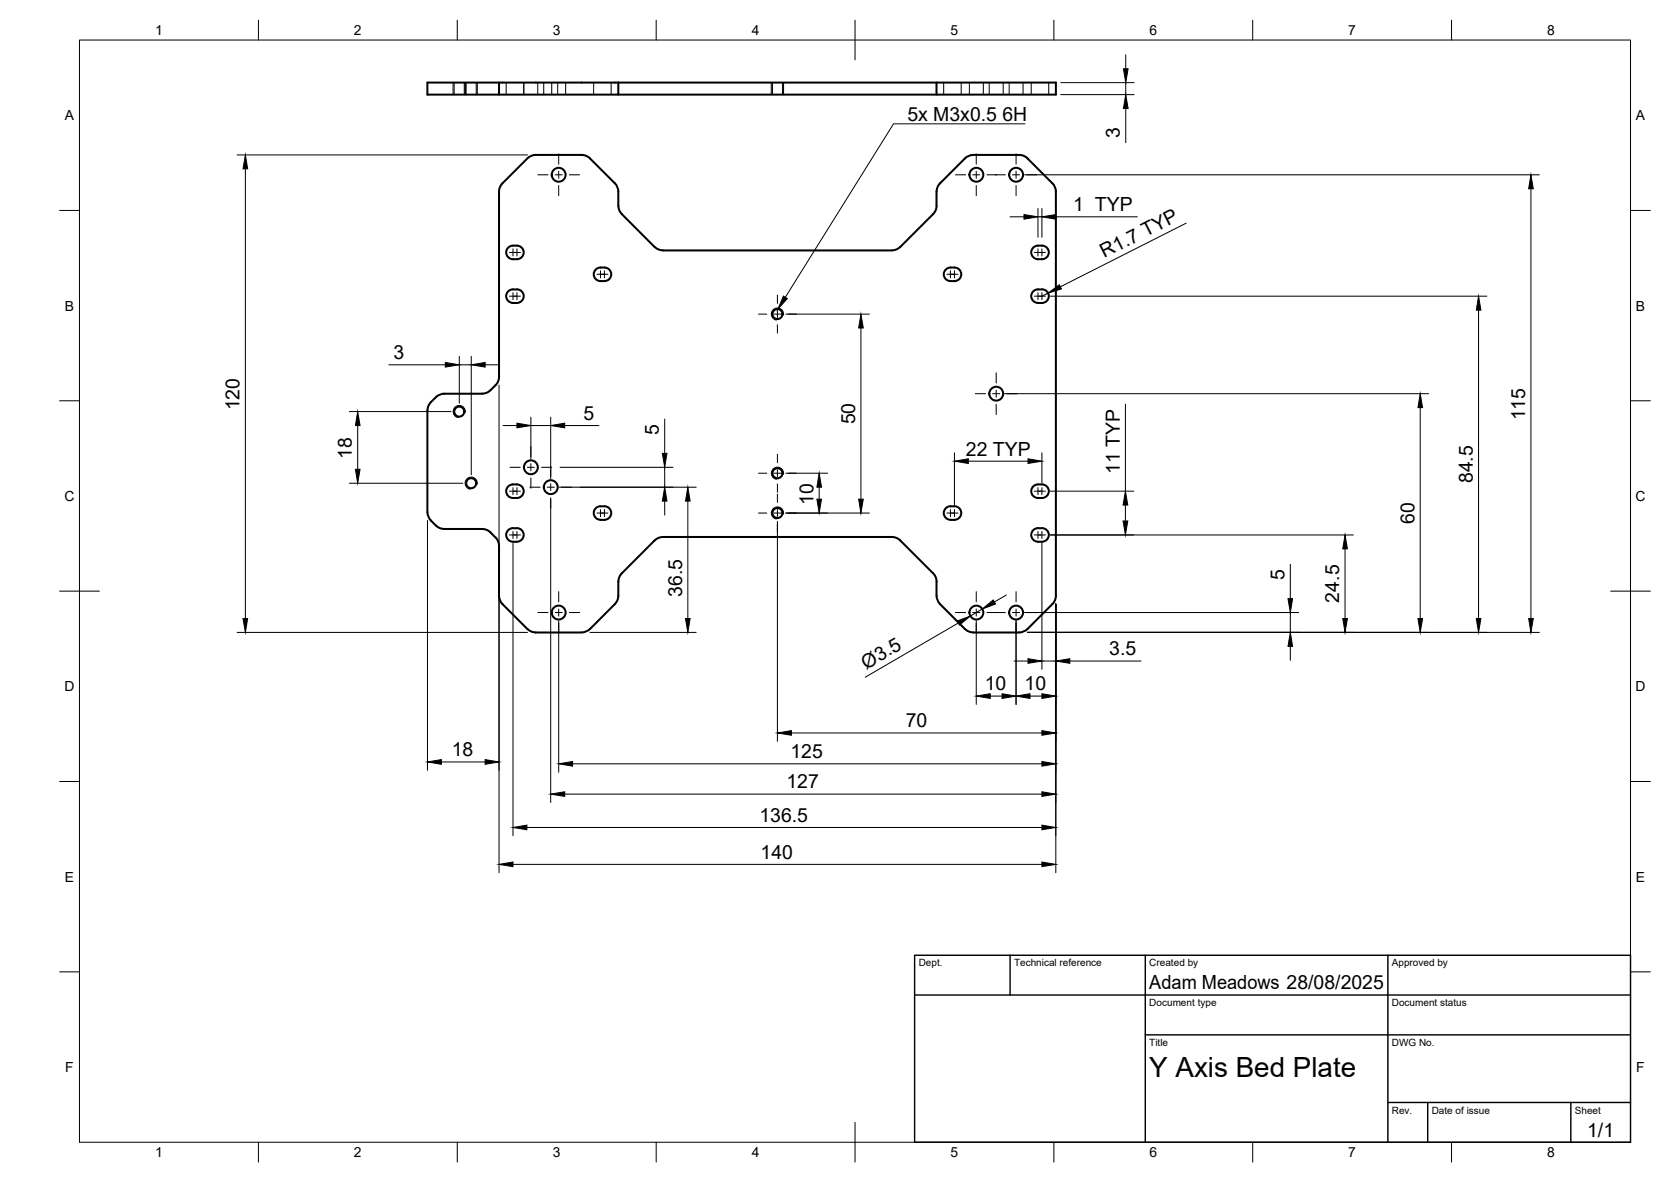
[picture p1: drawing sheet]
<svg xmlns="http://www.w3.org/2000/svg" width="420mm" height="297mm" viewBox="0 0 420 297" stroke-linecap="round" stroke-linejoin="round" font-family="sans-serif">
<!-- layer: Visible -->
<g fill="none" stroke="#000" stroke-width=".51">
<path d="M107.5 20.8h48v3h-48zM125.5 20.8v3M155.5 20.8h110v3h-110M235.5 20.8v3M256.2 38.9h-11.5l-.9 .2-.8 .4-6.6 6.6-.6 .7-.3 1.4v4l-.6 1.2-8.5 8.7-1.2 .7-.9 .1h-57.6l-1.3-.3-.8-.6M256.3 38.9l1.3 .4 .8 .5 6.2 6.3M155.5 51.7l-.1-4-.5-1.3-6.5-6.6-.8-.5-.9-.3-12-.1-.9 .2-1.2 .7-6.6 6.6-.4 .8-.1 1v46.5M155.5 51.7l.1 .9 .8 1.2M156.4 53.8l8.2 8.3M264.6 46.1l.7 1.1 .2 1v101.5l-.3 1.3-.6 .8M130 72.7a1.97 1.97 0 0 0-2.7 1.7 1.7 1.7 0 0 0 1.7 1.7h1M130 61.7a1.99 1.99 0 0 0-2.7 1.7 1.7 1.7 0 0 0 1.7 1.7h1"/>
<path d="M130 72.7a1.7 1.7 0 0 1 1.7 1.7 1.7 1.7 0 0 1-1.7 1.7M130 61.7a1.7 1.7 0 0 1 1.7 1.7 1.7 1.7 0 0 1-1.7 1.7M149.8 67.7a2.72 2.72 0 0 1 3.7 .4 1.7 1.7 0 0 1-1.5 2.5 1.99 1.99 0 0 1-2.7-1.7zM237.8 67.7a2.72 2.72 0 0 1 3.7 .4 1.7 1.7 0 0 1-1.5 2.5 1.99 1.99 0 0 1-2.7-1.7zM259.8 62.2a2.74 2.74 0 0 1 3.7 .4 1.7 1.7 0 0 1-1.5 2.5 2 2 0 0 1-2.7-1.7zM259.8 73.2a2.74 2.74 0 0 1 3.7 .4 1.73 1.73 0 0 1-1.5 2.5 2.03 2.03 0 0 1-2.7-1.7zM109.6 99.8l-1.2 1.3M121.2 98.9h-9.5l-.9 .2-1.2 .7M125.5 94.7l-.2 .9a5.7 5.7 0 0 1-2.3 2.7l-.8 .5-1 .1M108.4 101l-.8 1.2-.1 1v25.5l.1 .9a5.6 5.6 0 0 0 2 2.5M109.6 132.1l.8 .5 1.3 .3h9.5M121.2 132.9l1 .2a5.8 5.8 0 0 1 2.7 2.3l.4 .9 .2 .9v12.5l.3 1.3 .5 .8 6.3 6.2 .8 .6 1.3 .3"/>
<path d="M129 132.7h1M129 132.7a1.7 1.7 0 0 0-1.7 1.7 1.7 1.7 0 0 0 1.7 1.7l1 .1M130 121.7a1.99 1.99 0 0 0-2.7 1.7 1.7 1.7 0 0 0 1.7 1.7h1M130 121.7a1.7 1.7 0 0 1 1.7 1.7 1.7 1.7 0 0 1-1.7 1.7M130 132.7a1.7 1.7 0 0 1 1.7 1.7 1.7 1.7 0 0 1-1.7 1.7M149.8 127.7a2.72 2.72 0 0 1 3.7 .4 1.7 1.7 0 0 1-1.5 2.5 2 2 0 0 1-2.7-1.7zM164.6 135.8l-8.2 8.3M164.6 135.8l1.2-.7 .9-.2 58 .1 .9 .3 .8 .5 8.2 8.3 .6 .7 .3 1.4M237.8 127.7a2.72 2.72 0 0 1 3.7 .4 1.73 1.73 0 0 1-1.5 2.5 2.02 2.02 0 0 1-2.7-1.7zM259.8 122.2a2.74 2.74 0 0 1 3.7 .4 1.7 1.7 0 0 1-1.5 2.5 2 2 0 0 1-2.7-1.7zM261 132.7h1M261 132.7a1.7 1.7 0 0 0-1.7 1.7 1.7 1.7 0 0 0 1.7 1.7 1.93 1.93 0 0 0 2.7-2.1 1.71 1.71 0 0 0-1.7-1.3"/>
<path d="M134.7 158.9h11.5M155.5 146.2l-.1 4-.5 1.2-6.5 6.7-1.2 .7-1 .1M156.4 144.1l-.8 1.1-.1 1M235.5 146.2v4l.6 1.2 6.5 6.7 1.2 .7 .9 .1M244.7 158.9h11.5M264.6 151.8l-6.6 6.6-.8 .4-.9 .1"/>
<circle cx="140.5" cy="43.9" r="1.75"/>
<circle cx="245.5" cy="43.9" r="1.75"/>
<circle cx="255.5" cy="43.9" r="1.75"/>
<circle cx="195.5" cy="78.9" r="1.26"/>
<circle cx="250.5" cy="98.9" r="1.75"/>
<circle cx="115.5" cy="103.4" r="1.26"/>
<circle cx="133.5" cy="117.4" r="1.75"/>
<circle cx="195.5" cy="118.9" r="1.26"/>
<circle cx="118.5" cy="121.4" r="1.26"/>
<circle cx="138.5" cy="122.4" r="1.75"/>
<circle cx="195.5" cy="128.9" r="1.26"/>
<circle cx="140.5" cy="153.9" r="1.75"/>
<circle cx="245.5" cy="153.9" r="1.75"/>
<circle cx="255.5" cy="153.9" r="1.75"/>
</g>
<!-- layer: Visible Narrow -->
<path d="M197 79.2a1.53 1.53 0 0 0-1.2-1.8 1.53 1.53 0 0 0-1.8 1.3 1.53 1.53 0 0 0 1.2 1.7M117 103.7a1.53 1.53 0 0 0-1.3-1.8 1.53 1.53 0 0 0-1.7 1.3 1.53 1.53 0 0 0 1.2 1.7M197 119.2a1.53 1.53 0 0 0-1.2-1.8 1.53 1.53 0 0 0-1.8 1.3 1.53 1.53 0 0 0 1.2 1.7M120 121.7a1.53 1.53 0 0 0-1.3-1.8 1.53 1.53 0 0 0-1.7 1.3 1.53 1.53 0 0 0 1.2 1.7M197 129.2a1.53 1.53 0 0 0-1.2-1.8 1.53 1.53 0 0 0-1.8 1.3 1.53 1.53 0 0 0 1.2 1.7" fill="none" stroke="#000" stroke-width=".25"/>
<!-- layer: Hidden -->
<g fill="none" stroke="#000" stroke-width=".25">
<path d="M114.2 20.8v3M116.7 20.8v3M117.2 20.8v3M119.7 20.8v3M127.3 20.8v3M131.7 20.8v3M135.2 20.8v3M136.7 20.8v3M138.7 20.8v3M140.2 20.8v3M142.2 20.8v3M149.3 20.8v3"/>
<path d="M153.7 20.8v3M194.2 20.8v3M196.7 20.8v3M237.3 20.8v3M241.7 20.8v3M243.7 20.8v3M247.2 20.8v3M248.7 20.8v3M252.2 20.8v3M253.7 20.8v3M257.2 20.8v3M259.3 20.8v3"/>
<path d="M263.7 20.8v3"/>
</g>
<!-- layer: Hidden Narrow -->
<path d="M113.9 20.8v3M116.9 20.8v3M117 20.8v3M120 20.8v3M193.9 20.8v3M197 20.8v3" fill="none" stroke="#000" stroke-width=".25"/>
<!-- layer: BORDER -->
<g fill="none" stroke="#000" stroke-width=".25">
<path d="M20 10.1h390v276.9h-390zM65 5.1v5M115 5.1v5M165 5.1v5M215 5.1v10M265 5.1v5M315 5.1v5M365 5.1v5M15 52.9h5M410 52.9h5M15 100.7h5M410 100.7h5"/>
<path d="M15 148.6h10M405 148.6h10M15 196.4h5M410 196.4h5M15 244.2h5M410 244.2h5M65 287v5M115 287v5M165 287v5M215 282.1v9.9M265 287v5M315 287v5"/>
<path d="M365 287v5"/>
</g>
<!-- layer: TITLEBLOCK -->
<path d="M230 240.1h180v46.9h-180zM230 250h180M254 240.1v9.9M288 240.1v46.9M349 240.1v46.9M288 260.1h122M349 277.1h61M359 277.1v9.9M395 277.1v9.9" fill="none" stroke="#000" stroke-width=".36"/>
<!-- layer: FD_Dimensions -->
<g fill="none" stroke="#000" stroke-width=".25">
<path d="M283.1 13.8v3.5M59.6 38.9h73M266.7 20.8h18.5M266.7 23.8h18.5M283.1 20.8v3M283.1 27.3v8.6M61.7 42.4v113M254 54.5h3.5M257.6 43.9h129.5M261 52.4v7.2M261 54.5h1M262 52.4v7.2"/>
<path d="M265.5 54.5h20.5M298.3 56.1l-31.7 16M384.9 47.4v108M197.6 78.9h21M263.5 73.7l-1.5 .7M264.1 74.4h109.8M371.8 77.9v77.5M97.8 91.7h14.2M115.5 89.6v11.7M115.5 91.7h3M118.5 89.6v29.7M122 91.7h3.5"/>
<path d="M125.5 96.8v122.5M216.5 82.4v43M252.6 98.9h106.6M87.8 103.4h25.6M89.9 106.9v11M126.5 106.9h3.5M133.5 104.8v10.5M133.5 106.9h5M138.5 104.8v15.5M140.8 117.4h28.4M142 106.9h8.6M167.1 105.3v8.6"/>
<path d="M167.1 117.4v5M197.6 118.9h10.5M240 113.8v13M243.5 115.9h15M262 113.8v7.5M283 101.6v21.8M357.1 102.4v53M87.8 121.4h28.6M107.5 130.8v62.8M129 136.5v73.5M138.5 125.4v76.3M140.6 122.4h34.4"/>
<path d="M167.1 125.9v3.5M173 125.9v29.5M195.5 131v55.3M197.6 128.9h21M206 122.4v3M262 136.5v31.7M264.1 134.4h76.2M264.1 123.4h21M283 126.9v4M338.2 137.9v17.5M59.6 158.9h73M140.5 156v38.1"/>
<path d="M148.3 158.9h26.7M240.9 156.6l-23.3 13.6M245.5 156v21M247 153l-3 1.8M253 149.5l-3 1.8M255.5 156v21M257.6 153.9h68.9M258.3 158.9h128.8M265.5 151.8v67.5M324.4 141.8v8.6M324.4 153.9v5M249 174.9h3"/>
<path d="M255 166.1h3.5M259 174.9h3M262 166.1h3.5M269 166.1h17.9M324.4 162.4v3.5M111 191.5h11M142 199.6h120M144 191.9h118M199 184.2h63M129 217.2h133M132.5 207.9h129.5"/>
</g>
<g fill="#000" stroke="#000" stroke-width=".25">
<path d="M282.5 17.3h1.2l-.6 3.5zM283.1 23.8l.6 3.5h-1.2zM61.7 38.9l.6 3.5h-1.2zM257.5 53.9l3.5 .6-3.5 .6zM262 54.5l3.5-.6v1.2zM384.9 43.9l.6 3.5h-1.1zM263.5 73.7l2.9-2.1 .5 1zM371.8 74.4l.6 3.5h-1.2zM112 91.1l3.5 .6-3.5 .6zM118.5 91.7l3.5-.6v1.2zM216.5 78.9l.6 3.5h-1.2zM89.4 117.9h1.1l-.6 3.5z"/>
<path d="M89.9 103.4l.6 3.5h-1.1zM130 106.3l3.5 .6-3.5 .6zM138.5 106.9l3.5-.6v1.2zM166.5 113.9h1.2l-.6 3.5zM240 115.9l3.5-.6v1.2zM258.5 115.3l3.5 .6-3.5 .6zM357.1 98.9l.6 3.5h-1.2zM167.1 122.4l.6 3.5h-1.2zM173 122.4l.5 3.5h-1.1zM206 118.9l.6 3.5h-1.2zM205.4 125.4h1.2l-.6 3.5zM215.9 125.4h1.2l-.6 3.5z"/>
<path d="M282.4 130.9h1.2l-.6 3.5zM283 123.4l.6 3.5h-1.2zM338.2 134.4l.6 3.5h-1.2zM61.1 155.4h1.2l-.6 3.5zM172.4 155.4h1.1l-.5 3.5zM240.6 156.1l3.4-1.3-2.8 2.3zM247 153l2.7-2.2 .6 1zM323.8 150.4h1.2l-.6 3.5zM337.6 155.4h1.2l-.6 3.5zM356.5 155.4h1.2l-.6 3.5zM371.2 155.4h1.2l-.6 3.5zM384.4 155.4h1.1l-.6 3.5z"/>
<path d="M245.5 174.9l3.5-.6v1.2zM252 174.3l3.5 .6-3.5 .6zM258.5 165.5l3.5 .6-3.5 .6zM255.5 174.9l3.5-.6v1.2zM262 174.3l3.5 .6-3.5 .6zM265.5 166.1l3.5-.6v1.2zM324.4 158.9l.6 3.5h-1.2zM107.5 191.5l3.5-.6v1.2zM122 190.9l3.5 .6-3.5 .6zM138.5 199.6l3.5-.6v1.1zM140.5 191.9l3.5-.5v1.1zM195.5 184.2l3.5-.6v1.2z"/>
<path d="M262 183.6l3.5 .6-3.5 .6zM262 191.4l3.5 .5-3.5 .6zM262 199l3.5 .6-3.5 .5zM125.5 217.2l3.5-.6v1.2zM129 207.9l3.5-.5v1.1zM262 216.6l3.5 .6-3.5 .6zM262 207.4l3.5 .5-3.5 .6z"/>
</g>
<!-- layer: Hole Notes -->
<path d="M197 74.4l1 .6-2.4 2.7z" fill="#000" stroke="#000" stroke-width=".25"/>
<path d="M257.7 31.1h-33l-27.2 43.6" fill="none" stroke="#000" stroke-width=".25"/>
<!-- layer: Smart Centers -->
<g fill="none" stroke="#000" stroke-width=".25">
<path d="M140.5 38.7v2.6M245.5 38.7v2.6M255.5 38.7v2.6M135.2 43.9h2.6M139.6 43.9h1.8M140.5 43v1.8M140.5 46.6v2.6M143.2 43.9h2.5M240.2 43.9h2.6M244.6 43.9h1.8M245.5 43v1.8M245.5 46.6v2.6"/>
<path d="M248.2 43.9h4.6M254.6 43.9h1.8M255.5 43v1.8M255.5 46.6v2.6M258.1 43.9h2.6M128.1 74.4h2.8M128.1 63.4h2.8M129 62.5v1.8M129 73.5v1.8M130 62.5v1.8M130 73.5v1.8M150.1 68.9h2.8"/>
<path d="M151 68v1.8M152 68v1.8M190.7 78.9h2.1M194.6 78.9h1.8M195.5 74.2v2M195.5 78v1.8M198.2 78.9h2M238.1 68.9h2.8M239 68v1.8M240 68v1.8M260.1 74.4h2.8M260.1 63.4h2.8"/>
<path d="M261 62.5v1.8M261 73.5v1.8M262 62.5v1.8M262 73.5v1.8M195.5 81.6v2.1M245.2 98.9h2.6M249.6 98.9h1.8M250.5 93.7v2.6M250.5 98v1.8M253.2 98.9h2.5M128.2 117.4h2.6M132.6 117.4h1.8"/>
<path d="M133.5 112.2v2.6M133.5 116.5v1.8M136.2 117.4h2.5M138.5 117.2v2.5M190.7 118.9h2.1M194.6 118.9h1.8M195.5 114.2v2.1M195.5 118v1.8M198.2 118.9h2M250.5 101.6v2.6M128.1 123.4h2.8M128.1 134.4h2.8"/>
<path d="M129 122.5v1.8M129 133.5v1.8M130 122.5v1.8M130 133.5v1.8M133.2 122.4h2.6M133.5 120.1v2.6M137.6 122.4h1.8M138.5 121.5v1.8M138.5 125.1v2.6M141.2 122.4h2.5M150.1 128.9h2.8M151 128v1.8"/>
<path d="M152 128v1.8M190.7 128.9h2.1M194.6 128.9h1.8M195.5 121.6v2.1M195.5 124.2v2M195.5 128v1.8M195.5 131.6v2.1M198.2 128.9h2M238.1 128.9h2.8M239 128v1.8M240 128v1.8M260.1 123.4h2.8"/>
<path d="M260.1 134.4h2.8M261 122.5v1.8M261 133.5v1.8M262 122.5v1.8M262 133.5v1.8M135.2 153.9h2.6M139.6 153.9h1.8M140.5 148.7v2.5M140.5 153v1.8M140.5 156.6v2.6M143.2 153.9h2.5M240.2 153.9h2.6"/>
<path d="M244.6 153.9h1.8M245.5 148.7v2.5M245.5 153v1.8M245.5 156.6v2.6M248.2 153.9h4.6M254.6 153.9h1.8M255.5 148.7v2.5M255.5 153v1.8M255.5 156.6v2.6M258.1 153.9h2.6"/>
</g>
<text font-size="7" x="289" y="270.6">Y Axis Bed Plate</text>
<g font-size="4.9">
<text x="228.2" y="30.4">5x M3x0.5</text>
<text x="252.1" y="30.4">6H</text>
<text x="281.6" y="34.7" transform="rotate(-90 281.6 34.7)">3</text>
<text x="269.9" y="53.1">1 TYP</text>
<text x="277.7" y="64.9" transform="rotate(-27 277.7 64.9)">R1.7 TYP</text>
<text x="99" y="90.2">3</text>
<text x="60.2" y="103.2" transform="rotate(-90 60.2 103.2)">120</text>
<text x="146.7" y="105.5">5</text>
<text x="215" y="106.6" transform="rotate(-90 215 106.6)">50</text>
<text x="383.5" y="105.7" transform="rotate(-90 383.5 105.7)">115</text>
<text x="165.7" y="109.2" transform="rotate(-90 165.7 109.2)">5</text>
<text x="88.5" y="115.3" transform="rotate(-90 88.5 115.3)">18</text>
<text x="242.9" y="114.5">22 TYP</text>
<text x="281.6" y="119.1" transform="rotate(-90 281.6 119.1)">11 TYP</text>
<text x="370.3" y="121.4" transform="rotate(-90 370.3 121.4)">84.5</text>
<text x="204.5" y="126.8" transform="rotate(-90 204.5 126.8)">10</text>
<text x="355.7" y="131.6" transform="rotate(-90 355.7 131.6)">60</text>
<text x="171.5" y="149.9" transform="rotate(-90 171.5 149.9)">36.5</text>
<text x="323" y="145.7" transform="rotate(-90 323 145.7)">5</text>
<text x="336.8" y="151.4" transform="rotate(-90 336.8 151.4)">24.5</text>
<text x="278.9" y="164.7">3.5</text>
<text x="217.8" y="168.3" transform="rotate(-30 217.8 168.3)">Ø3.5</text>
<text x="247.6" y="173.5">10</text>
<text x="257.6" y="173.5">10</text>
<text x="227.8" y="182.7">70</text>
<text x="113.6" y="190">18</text>
<text x="198.7" y="190.5">125</text>
<text x="197.7" y="198.1">127</text>
<text x="190.9" y="206.5">136.5</text>
<text x="191.3" y="215.8">140</text>
<text x="289" y="248.5">Adam Meadows 28/08/2025</text>
<text x="399.1" y="285.7">1/1</text>
</g>
<g font-size="3.5">
<text x="39" y="8.8">1</text>
<text x="89" y="8.8">2</text>
<text x="139" y="8.8">3</text>
<text x="189" y="8.8">4</text>
<text x="239" y="8.8">5</text>
<text x="289" y="8.8">6</text>
<text x="339" y="8.8">7</text>
<text x="389" y="8.8">8</text>
<text x="16.3" y="30.2">A</text>
<text x="411.3" y="30.2">A</text>
<text x="16.3" y="78">B</text>
<text x="411.3" y="78">B</text>
<text x="16.2" y="125.9">C</text>
<text x="411.2" y="125.9">C</text>
<text x="16.2" y="173.7">D</text>
<text x="411.2" y="173.7">D</text>
<text x="16.3" y="221.6">E</text>
<text x="411.3" y="221.6">E</text>
<text x="16.4" y="269.4">F</text>
<text x="411.4" y="269.4">F</text>
<text x="39" y="290.8">1</text>
<text x="89" y="290.8">2</text>
<text x="139" y="290.8">3</text>
<text x="189" y="290.8">4</text>
<text x="239" y="290.8">5</text>
<text x="289" y="290.8">6</text>
<text x="339" y="290.8">7</text>
<text x="389" y="290.8">8</text>
</g>
<g font-size="2.5">
<text x="231" y="242.9">Dept.</text>
<text x="255" y="242.9">Technical reference</text>
<text x="289" y="242.9">Created by</text>
<text x="350" y="242.9">Approved by</text>
<text x="289" y="252.8">Document type</text>
<text x="350" y="252.8">Document status</text>
<text x="289" y="262.9">Title</text>
<text x="350" y="262.9">DWG No.</text>
<text x="350" y="279.9">Rev.</text>
<text x="360" y="279.9">Date of issue</text>
<text x="396" y="279.9">Sheet</text>
</g>
</svg>
